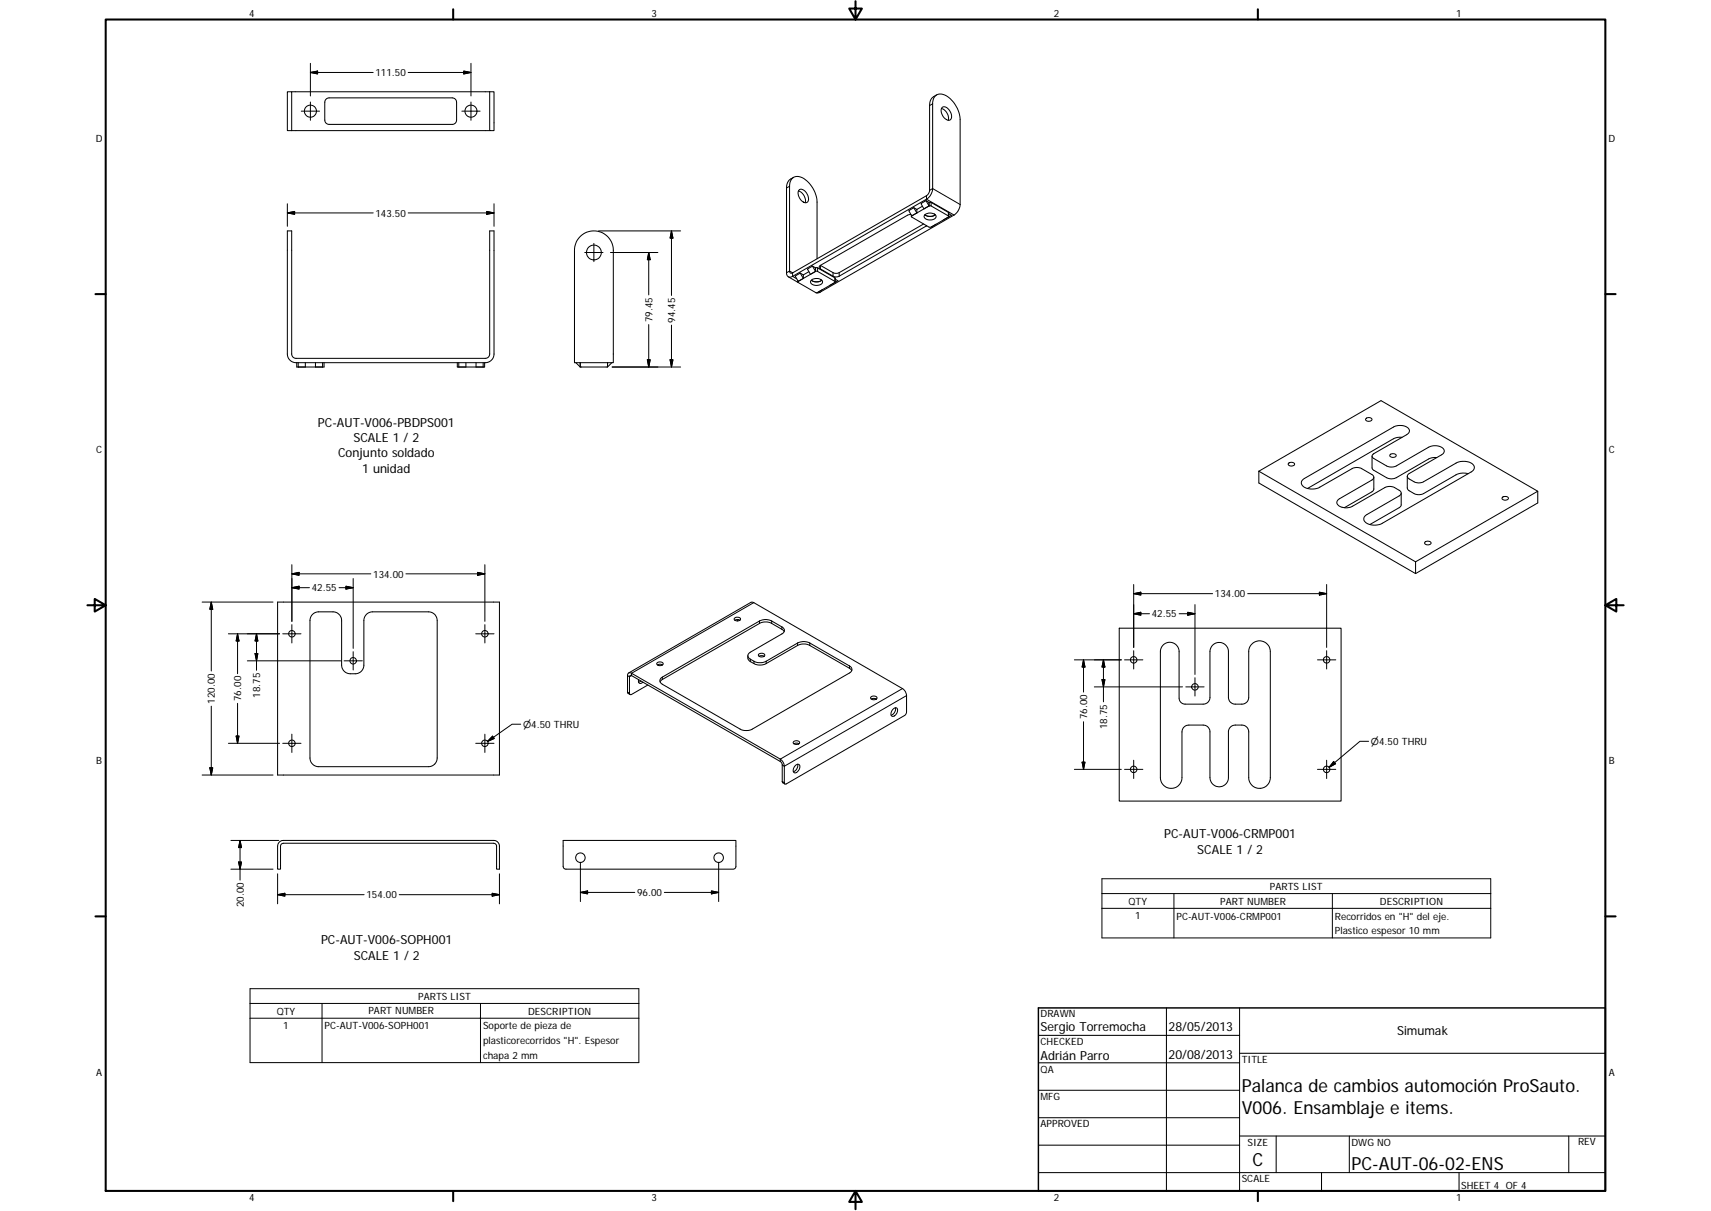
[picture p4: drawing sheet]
<svg xmlns="http://www.w3.org/2000/svg" width="594mm" height="420mm" viewBox="0 0 594 420" stroke-linecap="round" stroke-linejoin="round" font-family="sans-serif">
<g fill="none" stroke="#000" stroke-width=".36">
<path d="M99.8 31.8h1.5v13.5h-1.5zM101.3 31.8h68.7M113.2 34.4l1.1-.4h42.7a1.56 1.56 0 0 1 1.5 1.5v6.2a1.48 1.48 0 0 1-1.5 1.5h-42.7a1.48 1.48 0 0 1-1.5-1.5v-6.2zM170 31.8h1.5v13.5h-1.5zM325.2 32.9l-1 .6a3.3 3.3 0 0 0-1.4 3.1v29.4l-.7 1.6-46.9 27.1a.66 .66 0 0 1-.7 0 .66 .66 0 0 1-.4-.7v-29.4a2.92 2.92 0 0 1 1.4-3.1 2.92 2.92 0 0 1 3.4 .3 10.5 10.5 0 0 1 4.8 8.3v19.7M326.9 37.6a3.6 3.6 0 0 1 2.3 4.1M327.1 37.4a2.02 2.02 0 0 1 2.8 1.4 1.76 1.76 0 0 1-.5 2.9 3.4 3.4 0 0 1-2.3-4.3zM101.3 45.3h68.7M275.5 61.5a3.5 3.5 0 0 0-2.4 2.8v30.3a1.3 1.3 0 0 0 .6 1.4 1.3 1.3 0 0 0 1.5-.1l46.8-27 .8-.7 .7-1.4 .3-1.4v-29.4a2.92 2.92 0 0 1 1.4-3.1 2.92 2.92 0 0 1 3.4 .4 10.7 10.7 0 0 1 4.8 8.2v29.5l-.3 1.3-.8 1.4-1 .9-46.8 26.9h-1.2M277.2 66.3a3.5 3.5 0 0 1 2.4 4M277.6 65.8a2.82 2.82 0 0 1 3.1 3 1.27 1.27 0 0 1-.7 1.6 1.27 1.27 0 0 1-1.6-.7 3 3 0 0 1-.8-3.9zM316.3 74.4l-1.2 .3-30.2 17.4"/>
<path d="M316.4 74.7v.4M316.6 74.9l-.1 .4 6.1 3.5h.7M317.3 72.1l1 1.8M317.3 72.1l1 .6M317.3 72.1l-1.8 1 1.1 1.8M318.3 72.7v1.2M318.3 73.9l-1.7 1M320.3 71.6l-2 1.1M320.7 77.7l-29.8 17.1-1.4-.1-4.6-2.6M321.1 74.5a2.7 2.7 0 0 1 3.9 .5 2.41 2.41 0 0 1-4 .5l-.1-.6zM321.1 74.5a3.1 3.1 0 0 0 3.6 0M321.5 69.6l1.1 1.9"/>
<path d="M321.5 69.6l1.1 .6M321.5 69.6l-1.7 1 1 1.9 1.8-1M321.7 78.3l-30.6 17.6h-1.6l-4.6-2.6a.65 .65 0 0 1-.5-.6 .65 .65 0 0 1 .5-.6M322.6 71.5l-6 3.4M322.6 71.5h.7l6 3.4v.4M322.6 70.2v1.3M322.6 70.2h.7l6.1 3.5v1.4M325 77.8l-1.7 1M329.3 75.3l-6 3.5M329.3 75.3l-1.8 1M329.4 74.2l1 .5-1.1 .6M99.8 80.1h1.5v42.7a1.48 1.48 0 0 0 1.5 1.5h65.7a1.48 1.48 0 0 0 1.5-1.5v-42.7h1.5v42.7a3 3 0 0 1-3 3h-65.7a3 3 0 0 1-3-3z"/>
<path d="M201.6 81.9a6.7 6.7 0 0 1 7.3-1.2 6.7 6.7 0 0 1 4.1 6.1v39h-13.5v-39a6.9 6.9 0 0 1 2.1-4.9zM273.7 96l3.4 2M277 97.4v.4M277.1 97.6v.4l6.2 3.6 .6-.1M277.8 94.8l1.1 1.8M277.8 94.8l1.1 .6M277.8 94.8l-1.7 1 1 1.8M278.9 95.4v1.2M278.9 96.6l-1.8 1M280.9 94.3l-2 1.1M281.7 97.3l.2-.2a2.46 2.46 0 0 1 3.7 .8 2.47 2.47 0 0 1-4.2 0zM281.7 97.2a3.1 3.1 0 0 0 3.6 0"/>
<path d="M282.1 92.3l1.1 1.9M282.1 92.3l1.1 .6M282.1 92.3l-1.8 1 1.1 1.9 1.8-1M283.2 94.2l-6.1 3.4M283.2 92.9h.7l6.1 3.6v1.3M283.2 94.2h.7l6.1 3.6-6.1 3.7M283.2 92.9v1.3M290 96.9l.9 .5-2.8 1.6M285.6 100.5l-1.7 1M103 125.8v1.5h.5M103.5 127.3h8.5M103.5 125.8v1.5"/>
<path d="M106 125.8v1.5M109.5 125.8v1.5M112 125.8v1.5M112.5 125.8v1.5h-.5M158.8 125.8v1.5h.5M159.3 127.3h8.5M159.3 125.8v1.5M161.8 125.8v1.5M165.3 125.8v1.5M167.8 125.8v1.5M168.3 125.8v1.5h-.5M200 125.8l1.5 1.5"/>
<path d="M201.5 125.8v1.5M212.4 125.8l-1.5 1.5v-1.5v1.5h-9.4M474.3 145.2a1.22 1.22 0 0 1 2 .4 1.18 1.18 0 0 1-1.1 .6 1.18 1.18 0 0 1-1-.9zM476.4 158.2v4.1l.2 .6 5.1 3a3.5 3.5 0 0 0 3.1-.2l11.5-6.6 2.5-.3M482.7 157.7l.4-.2a1.02 1.02 0 0 1 1.6 .8 1.21 1.21 0 0 1-2.1-.5zM486.8 151.7l-1.6 .1-1.4 .4-29.8 17.3M437.1 163.5l42.4-24.5 54.4 31.4-42.4 24.5M437.1 163.5v4.1l54.4 31.4M437.1 163.5l54.4 31.4M447.4 160.7a1.24 1.24 0 0 1 2.1 .5 1.18 1.18 0 0 1-1.2 .5 1.18 1.18 0 0 1-1-.9zM452.3 166.4l31.5-18.2a4.2 4.2 0 0 1 5.5 1l-.1 1-.8 .6-11.4 6.6a.89 .89 0 0 0-.6 .8 .89 .89 0 0 0 .6 .9l4.7 2.7 2.1 .2 1-.4 11.2-6.4a4.2 4.2 0 0 1 5.4 1v.7l-.6 .7-11.5 6.7a1.01 1.01 0 0 0-.7 .9 1.01 1.01 0 0 0 .7 1l1.7 .9a3.5 3.5 0 0 0 3.3 0l11.2-6.4a5 5 0 0 1 6.3 1 1.67 1.67 0 0 1-1 2l-30.9 17.9a5.1 5.1 0 0 1-6.3-1.1 1.65 1.65 0 0 1 1-2l11.2-6.5a1.02 1.02 0 0 0 .7-.9 1.02 1.02 0 0 0-.7-1l-2.2-1.2h-2.2l-11.8 6.7a4.2 4.2 0 0 1-5.4-.9l.1-.8 .5-.7 11.5-6.6a1.02 1.02 0 0 0 .7-1 1.02 1.02 0 0 0-.7-1l-3.5-2a3.5 3.5 0 0 0-3.4 0l-11.2 6.4a5.2 5.2 0 0 1-6.2-.7l-.1-1.1zM477 165.6v4.1l-.2 .6-10 5.8"/>
<path d="M486.5 171.1v4.1l-.2 .6-10.7 6.2M509.8 164.3l-.9-.1a5.6 5.6 0 0 0-3.4 .6l-11.2 6.4a3.7 3.7 0 0 1-3.3 0l-2.2-1.4-.2-4.6M521.7 172.6l.3-.3a1 1 0 0 1 1.1-.1 1 1 0 0 1 .5 1 1.2 1.2 0 0 1-2-.5zM533.9 170.4v4.1l-42.4 24.5M491.5 194.9v4.1M494.8 188l.4-.2a1.01 1.01 0 0 1 1 0 1.01 1.01 0 0 1 .6 .9 1.22 1.22 0 0 1-2.1-.5zM96.4 208.9h77v60h-77zM108.5 213.2l1.7-.9h5.4a3 3 0 0 1 3 3v15.5a3 3 0 0 0 3 3h1.8a3 3 0 0 0 2.9-3v-15.5a3 3 0 0 1 3-3h19.5a3 3 0 0 1 3 3v47.7a3 3 0 0 1-3 3h-38.2a3 3 0 0 1-3-3v-47.7l.3-1.2zM255 214.5a1.32 1.32 0 0 1 2.1 .3 1.22 1.22 0 0 1-1.1 .6 1.22 1.22 0 0 1-1.1-.7zM255.1 215.2l.9-.3 .9 .3M256.4 215l-.4 .4M272.3 219.1l-.5-.6-4.5-2.5-1.9-.2-1.4 .3-34 19.7-.8 .8"/>
<path d="M388.6 218h77v59.9h-77zM218.3 233.5l42.8-24.6 52.2 30a3.1 3.1 0 0 1 1.5 2.4v5.8l-.6 1.1-41.5 23.9-.4-.5v-5.7a3.3 3.3 0 0 0-1.4-2.5l-51.6-29.8a.85 .85 0 0 0-1-.1 .85 .85 0 0 0-.4 .9v5.9l.9 .7M221.7 235.8a.87 .87 0 0 0 .3 1.2 .87 .87 0 0 0 1.2-.3M222.5 236.3l-.8 .4M225 237.7l-5.7 3.2-.7-.1v-6l.4-.5 51.9 29.9 .7 1v6.1l.9 .7M228.1 230a1.24 1.24 0 0 1 2.1 .5 1.27 1.27 0 0 1-2.2-.3zM228.3 230.7l.6-.2 1.1 .2M229.5 235.3l34.5-20 1.4-.3 1.6 .1 4.5 2.4a1.28 1.28 0 0 1 .9 1.2 1.28 1.28 0 0 1-.9 1.2l-11 6.4a1.29 1.29 0 0 0-.8 1.2 1.29 1.29 0 0 0 .8 1.2l2.6 1.2 2.3-.2 11.5-6.6 2.6-.5 1.7 .5 13.8 8a1.29 1.29 0 0 1 .8 1.2 1.29 1.29 0 0 1-.8 1.2l-34.1 19.6-1 .3h-1.6l-1-.3-27.3-15.7a1.31 1.31 0 0 1-.5-2.1zM259.7 227.5l.1 1.3 .7 .8 1.9 .9 2.3 .2 1-.3 11.5-6.6 1.1-.3h1.5l1.4 .4 13.8 8 .7 .8M263.4 227l.3-.2a1.14 1.14 0 0 1 1.8 .7 1.3 1.3 0 0 1-2.2-.3zM263.6 227.7l.6-.2 1.1 .2M403.9 223.7a3.3 3.3 0 0 1 3.6-.6 3.3 3.3 0 0 1 1.9 3v16.1a2.1 2.1 0 0 0 2.1 2.1h6.3a2.31 2.31 0 0 0 2.3-2.3v-15.9a3.2 3.2 0 0 1 3.2-3.2 3.2 3.2 0 0 1 3.2 3.2v15.9a2.35 2.35 0 0 0 2.4 2.3h2.3a2.35 2.35 0 0 0 2.4-2.3v-15.9a3.7 3.7 0 0 1 3.7-3.8 3.7 3.7 0 0 1 3.8 3.8v43.7a3.7 3.7 0 0 1-3.8 3.7 3.7 3.7 0 0 1-3.7-3.7v-15.9a2.38 2.38 0 0 0-2.4-2.3h-2.3a2.38 2.38 0 0 0-2.4 2.3v15.9a3.2 3.2 0 0 1-3.2 3.2 3.2 3.2 0 0 1-3.2-3.2v-15.9a2.35 2.35 0 0 0-2.3-2.3h-5a2.38 2.38 0 0 0-2.4 2.3v15.9a3.7 3.7 0 0 1-3.8 3.7 3.7 3.7 0 0 1-3.7-3.7v-43.7l.3-1.3z"/>
<path d="M275.5 257.4a1.2 1.2 0 0 1 2.1 .5 1.3 1.3 0 0 1-2.2-.4zM275.6 258l.7-.2 1.1 .2M302.4 241.9a1.23 1.23 0 0 1 2.1 .4 1.16 1.16 0 0 1-1.2 .5 1.16 1.16 0 0 1-.9-.9zM302.5 242.5l.9-.2 .9 .2M310 246.2a.92 .92 0 0 1 1.3-.6 .92 .92 0 0 1 .3 1.4 1.39 1.39 0 0 1-2.2 1.2 2.15 2.15 0 0 1 .6-2zM310.9 245.6a2.32 2.32 0 0 1-1.5 2.5M276.2 265.5a.89 .89 0 0 1 1.3-.2 .89 .89 0 0 1 .1 1.3 1.37 1.37 0 0 1-.7 1.3 1.37 1.37 0 0 1-1.4-.1 2.22 2.22 0 0 1 .7-2.3zM277 265.2a2.3 2.3 0 0 1-1.5 2.5M96.9 292.3l.8-.6 .7-.1h73a1.97 1.97 0 0 1 2 2v8h-1v-8.2l-.4-.6-.6-.2h-73l-.8 .3-.2 .7v8h-1v-8zM195.5 291.6h60v9.2l-.4 .6-.6 .2-58.2-.1-.6-.3-.2-.6zM360.5 359.2h69.9M405 349.7v63.5"/>
<path d="M430.4 349.7v63.5M360.5 368.7h69.9M360.5 378.3h69.9M430.4 365.4h127M360.5 387.8h69.9M360.5 397.3h69.9M430.4 394.1h127M443.1 394.1v12.7M468.5 394.1v12.7M544.7 394.1v12.7M360.5 406.8h196.9M458.8 406.8v6.4"/>
<path d="M506.6 406.8v6.4"/>
<circle cx="107.8" cy="38.6" r="2.11"/>
<circle cx="163.5" cy="38.6" r="2.09"/>
<circle cx="206.2" cy="87.6" r="2.56"/>
<circle cx="101.3" cy="219.9" r="1.13"/>
<circle cx="168.3" cy="219.9" r="1.13"/>
<circle cx="122.6" cy="229.3" r="1.13"/>
<circle cx="393.6" cy="228.9" r="1.13"/>
<circle cx="414.9" cy="238.3" r="1.13"/>
<circle cx="460.6" cy="228.9" r="1.14"/>
<circle cx="101.3" cy="257.9" r="1.13"/>
<circle cx="168.3" cy="257.9" r="1.13"/>
<circle cx="393.6" cy="266.9" r="1.12"/>
<circle cx="460.6" cy="266.9" r="1.13"/>
<circle cx="201.5" cy="297.6" r="1.65"/>
<circle cx="249.5" cy="297.6" r="1.65"/>
</g>
<g fill="none" stroke="#000" stroke-width=".35">
<path d="M104.6 38.6h6.3M107.8 22v11.3M107.8 35.4v6.3M107.8 25.1l2.5-.4v1zM107.8 25.1h21.8M141.7 25.1h21.8M160.4 38.6h6.3M161 24.7l2.5 .4-2.5 .6zM163.5 35.4v6.3M163.5 22v11.3M323.8 36l-1 .6M99.8 73.9l2.5-.5v1z"/>
<path d="M99.8 73.9h29.8M99.8 70.7v7.8M141.7 73.9h29.8M169 73.4l2.5 .5-2.5 .5zM171.5 70.7v7.8M274.1 64.6l-1 .6M321.6 78.2v.2M321.7 67.9v1.2l9.6 5.5M322.6 70.2v1.3M322.8 66l1-.6 9.6 5.6M323.3 70.2v1.3M329.3 73.7v1.2"/>
<path d="M203 87.6h6.4M206.2 84.4v6.4M207.8 80.1h28.5M212 87.6h16.4M225.2 87.6v14.7M225.2 87.6l.6 2.5h-1zM233.1 80.1v22.4M233.1 80.1l.6 2.5h-1zM275.2 94.7v1.2l1.4 .8M275.2 94.6l-1.1-.6-1 .6M283.2 92.9v1.3M283.9 92.9v1.3"/>
<path d="M284.9 92.1v1.2M289.2 94.6v1.2M289.9 96.4v1.2M291.4 94.6v1.2M225.2 112.6v14.7M233.1 112.8v14.5M284.4 101.2l.4 .2M212.5 127.3h23.8M224.8 124.8h1l-.6 2.5zM232.7 124.8h1l-.6 2.5zM101.3 195.9v19.7M101.3 199.1l2.5-.5v1z"/>
<path d="M101.3 199.1h27.5M140.9 199.1h27.5M165.8 198.6l2.6 .5-2.6 .5zM168.4 195.9v19.7M70.2 208.9h24.6M73.4 208.9l.5 2.5h-1.1zM73.4 208.9v23.9M79.3 219.9h17.8M82.5 219.9v13.8M82.5 219.9l.5 2.5h-1zM89.1 219.9v12.7M89.1 219.9l.4 2.5h-.9z"/>
<path d="M98.2 219.9h6.3M101.3 216.7v6.4M101.3 203.9l2.5-.5v1zM101.3 203.9h6.1M117.7 203.9h4.9M120.1 203.4l2.5 .5-2.5 .5zM122.6 200.7v24.3M165.2 219.9h6.3M168.4 216.7v6.4M261.7 209.1l-42.4 24.5v.8l-.7 .4-.7-.4M263.7 215.5v.8M267.9 215.5v.8"/>
<path d="M271.5 217.5v.8M393.6 202.8v21.8M393.6 206l2.5-.5v1zM393.6 212.9l2.5-.5v1zM393.6 206h27.4M393.6 212.9h5.5M409.4 212.9h5.5M412.4 212.4l2.5 .5-2.5 .5zM414.9 209.8v24.2M433.2 206h27.4M458.1 205.5l2.5 .5-2.5 .5zM460.6 202.8v21.8"/>
<path d="M85.9 229.3h32.4M88.6 226.8h.9l-.4 2.5zM119.5 229.3h6.3M122.6 226.1v6.4M230 234.9v.9M260.5 228.7v.9M261.8 229.4v.8M266 229.4v.8M276.9 223.1v.8M281.2 223.1v.8M295 231.1v.8M313.3 238.9l-42.4 24.5v.8"/>
<path d="M373 228.9h16.3M376.2 228.9l.5 2.5h-1zM376.2 228.9v11.2M380 238.3h30.6M382.6 235.8h1l-.5 2.5zM383.1 228.9l.5 2.5h-1zM383.1 228.9v14.6M390.5 228.9h6.3M393.6 225.8v6.3M411.7 238.3h6.4M414.9 235.1v6.4M457.4 228.9h6.4"/>
<path d="M460.6 225.8v6.3M73.4 245v23.9M79.3 257.9h17.8M82 255.4h1l-.5 2.5zM82.5 244v13.9M98.2 257.9h6.3M101.3 254.7v6.4M165.2 257.9h6.3M168.4 254.7v6.4M171 255.4l.6 .8-2.3 1zM180.8 251.3h-3l-8.5 5.9M217.9 240.1l.7 .4"/>
<path d="M314.8 241.3l-42.5 24.6-.7-.5M376.2 250.4v16.5M475.2 257.2h-3l-10.7 9M70.2 268.9h24.6M72.8 266.4h1.1l-.5 2.5zM271.6 271.1l.7 .5M373 266.9h16.3M375.7 264.4h1l-.5 2.5zM390.5 266.9h6.3M393.6 263.8v6.3M457.4 266.9h6.4M460.6 263.8v6.3"/>
<path d="M463.1 264.2l.6 .8-2.2 1.2zM80.2 291.6h16.6M82.8 299.1h1.1l-.6 2.5zM83.3 291.6v13.8M83.3 291.6l.6 2.5h-1.1zM201.5 299.2v13.6M249.5 299.2v13.6M80.2 301.6h14.6M96.4 303.2v10.4M96.4 310.4l2.5-.5v1zM96.4 310.4h30M138.6 310.4h34.8"/>
<path d="M170.9 309.9l2.5 .5-2.5 .5zM173.4 303.2v10.4M201.5 309.6l2.5-.5v1zM201.5 309.6h18.9M230.7 309.6h18.8M247 309.1l2.5 .5-2.5 .5zM382.6 304.9h135v20.5h-135zM382.6 310h135M382.6 315.2h135M407.6 310v15.4M462.6 310v15.4M86.8 343h135v25.7h-135z"/>
<path d="M86.8 348.1h135M86.8 353.3h135M111.8 348.1v20.6M166.8 348.1v20.6"/>
</g>
<g fill="none" stroke="#000" stroke-width=".71">
<path d="M36.7 6.8h520.7v406.4h-520.7zM157.3 3.2v3.6M297 .4v6.4l-2.2-3.8h4.5l-2.3 3.8M436.7 3.2v3.6M33.1 102h3.6M557.4 102h3.6M30.3 210h6.4l-3.8-2.2v4.4l3.8-2.2M557.4 210l3.8 2.2v-4.4l-3.8 2.2h6.3M33.1 317.9h3.6M557.4 317.9h3.6M157.3 413.2v3.6M297 413.2l2.3 3.8h-4.5l2.2-3.8v6.3"/>
<path d="M436.7 413.2v3.6"/>
</g>
<path d="M360.5 349.7h196.9v63.5h-196.9z" fill="none" stroke="#000" stroke-width=".51"/>
<g fill="#000" stroke="#000" stroke-width=".35">
<path d="M107.8 25.1l2.5-.4v1zM161 24.7l2.5 .4-2.5 .6zM99.8 73.9l2.5-.5v1zM169 73.4l2.5 .5-2.5 .5zM225.2 87.6l.6 2.5h-1zM233.1 80.1l.6 2.5h-1zM224.8 124.8h1l-.6 2.5zM232.7 124.8h1l-.6 2.5zM101.3 199.1l2.5-.5v1zM165.8 198.6l2.6 .5-2.6 .5zM73.4 208.9l.5 2.5h-1.1zM101.3 203.9l2.5-.5v1z"/>
<path d="M120.1 203.4l2.5 .5-2.5 .5zM393.6 206l2.5-.5v1zM393.6 212.9l2.5-.5v1zM412.4 212.4l2.5 .5-2.5 .5zM458.1 205.5l2.5 .5-2.5 .5zM82.5 219.9l.5 2.5h-1zM88.6 226.8h.9l-.4 2.5zM89.1 219.9l.4 2.5h-.9zM376.2 228.9l.5 2.5h-1zM382.6 235.8h1l-.5 2.5zM383.1 228.9l.5 2.5h-1zM82 255.4h1l-.5 2.5z"/>
<path d="M171 255.4l.6 .8-2.3 1zM72.8 266.4h1.1l-.5 2.5zM375.7 264.4h1l-.5 2.5zM463.1 264.2l.6 .8-2.2 1.2zM82.8 299.1h1.1l-.6 2.5zM83.3 291.6l.6 2.5h-1.1zM96.4 310.4l2.5-.5v1zM170.9 309.9l2.5 .5-2.5 .5zM201.5 309.6l2.5-.5v1zM247 309.1l2.5 .5-2.5 .5z"/>
</g>
<g font-size="6.3">
<text x="431.1" y="379">Palanca de cambios automoción ProSauto.</text>
<text x="431.1" y="386.6">V006. Ensamblaje e items.</text>
<text x="434.8" y="404.7">C</text>
<text x="469.2" y="406">PC-AUT-06-02-ENS</text>
</g>
<g font-size="4.4">
<text x="110.4" y="148.3">PC-AUT-V006-PBDPS001</text>
<text x="122.7" y="153.5">SCALE 1 / 2</text>
<text x="117.4" y="158.7">Conjunto soldado</text>
<text x="125.8" y="163.9">1 unidad</text>
<text x="404.2" y="290.9">PC-AUT-V006-CRMP001</text>
<text x="415.7" y="296.2">SCALE 1 / 2</text>
<text x="111.5" y="327.7">PC-AUT-V006-SOPH001</text>
<text x="122.8" y="332.9">SCALE 1 / 2</text>
<text x="361.3" y="357.5">Sergio Torremocha</text>
<text x="405.8" y="357.8">28/05/2013</text>
<text x="485.1" y="359.2">Simumak</text>
<text x="361.3" y="367.9">Adrián Parro</text>
<text x="405.8" y="367.3">20/08/2013</text>
</g>
<g font-size="3.5">
<text x="86.6" y="5.8">4</text>
<text x="226.3" y="5.8">3</text>
<text x="365.9" y="5.8">2</text>
<text x="505.6" y="5.8">1</text>
<text x="130.4" y="26.4">111.50</text>
<text x="33.2" y="49.4">D</text>
<text x="558.5" y="49.4">D</text>
<text x="130.4" y="75.1">143.50</text>
<text x="226.5" y="111.8" transform="rotate(-90 226.5 111.8)">79.45</text>
<text x="234.4" y="112" transform="rotate(-90 234.4 112)">94.45</text>
<text x="33.4" y="157.3">C</text>
<text x="558.6" y="157.3">C</text>
<text x="129.6" y="200.4">134.00</text>
<text x="108.3" y="205.2">42.55</text>
<text x="421.8" y="207.2">134.00</text>
<text x="399.9" y="214.2">42.55</text>
<text x="74.6" y="244.2" transform="rotate(-90 74.6 244.2)">120.00</text>
<text x="83.8" y="243.2" transform="rotate(-90 83.8 243.2)">76.00</text>
<text x="90.3" y="242" transform="rotate(-90 90.3 242)">18.75</text>
<text x="377.5" y="249.6" transform="rotate(-90 377.5 249.6)">76.00</text>
<text x="384.4" y="252.9" transform="rotate(-90 384.4 252.9)">18.75</text>
<text x="33.4" y="265.2">B</text>
<text x="558.6" y="265.2">B</text>
<text x="127.2" y="311.7">154.00</text>
<text x="221.2" y="310.9">96.00</text>
<text x="440.9" y="308.7">PARTS LIST</text>
<text x="84.6" y="314.8" transform="rotate(-90 84.6 314.8)">20.00</text>
<text x="391.8" y="313.9">QTY</text>
<text x="423.7" y="313.9">PART NUMBER</text>
<text x="479.1" y="313.9">DESCRIPTION</text>
<text x="394.1" y="319">1</text>
<text x="408.5" y="319">PC-AUT-V006-CRMP001</text>
<text x="463.5" y="319">Recorridos en &quot;H&quot; del eje.</text>
<text x="463.5" y="324.2">Plastico espesor 10 mm</text>
<text x="145.2" y="346.9">PARTS LIST</text>
<text x="96.1" y="352">QTY</text>
<text x="127.9" y="352">PART NUMBER</text>
<text x="183.4" y="352">DESCRIPTION</text>
<text x="361.3" y="353">DRAWN</text>
<text x="98.4" y="357.1">1</text>
<text x="112.7" y="357.1">PC-AUT-V006-SOPH001</text>
<text x="167.7" y="357.2">Soporte de pieza de</text>
<text x="167.7" y="362.3">plasticorecorridos &quot;H&quot;. Espesor</text>
<text x="361.3" y="362.5">CHECKED</text>
<text x="167.7" y="367.4">chapa 2 mm</text>
<text x="431.1" y="368.7">TITLE</text>
<text x="33.4" y="373.2">A</text>
<text x="361.3" y="372.1">QA</text>
<text x="558.6" y="373.2">A</text>
<text x="361.3" y="381.6">MFG</text>
<text x="361.3" y="391.2">APPROVED</text>
<text x="433.2" y="397.5">SIZE</text>
<text x="469.2" y="397.5">DWG NO</text>
<text x="547.9" y="397.4">REV</text>
<text x="431.1" y="410.2">SCALE</text>
<text x="507.3" y="412.4">SHEET 4 OF 4</text>
<text x="86.6" y="416.7">4</text>
<text x="226.3" y="416.7">3</text>
<text x="365.9" y="416.7">2</text>
<text x="505.6" y="416.7">1</text>
</g>
<g font-size="3.3">
<text x="181.6" y="252.5">⌀4.50 THRU</text>
<text x="476" y="258.5">⌀4.50 THRU</text>
</g>
</svg>
